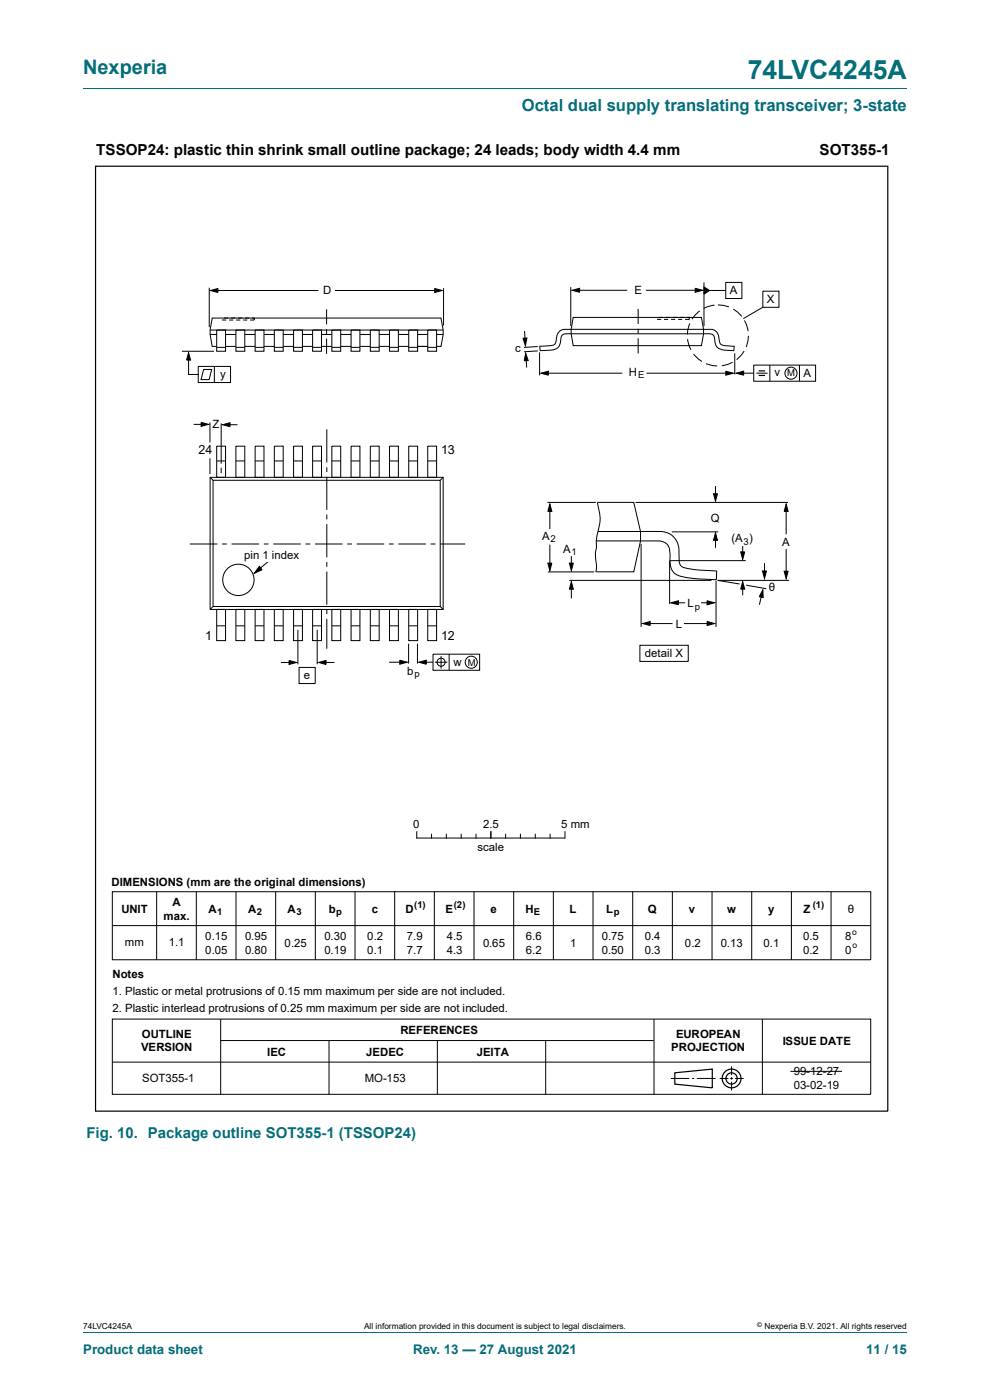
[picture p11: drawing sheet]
<svg xmlns="http://www.w3.org/2000/svg" width="210mm" height="297mm" viewBox="0 0 210 297" stroke-linecap="round" stroke-linejoin="round" font-family="sans-serif">
<path d="M17.6 18.8h174.8M17.6 282.6h174.8" fill="none" stroke="#036f7b" stroke-width=".21"/>
<g fill="none" stroke="#000" stroke-width=".21">
<path d="M149.3 59.9v9.3M153.9 59.9h3.5v3.4h-3.5zM38.6 74.5h6.8M40 74.8l.4 1.6h-.8zM40 75.4v4h2.1M42.1 77.7h6.8v3.5h-6.8zM43.2 78.4h1.7l-.5 2.1h-1.8zM44.4 61v8.4M44.6 70h49.4M44.6 71h1.4M44.6 61.6l1.6-.4v.9zM45.5 77.7v3.5"/>
<path d="M45.6 61.6h21.9M46 70h1.8v4.5h-1.8zM46 73.5h-1l-.4-2.6v-.9l.4-2.5h48.5l.5 2.5v1l-.5 2.5h-.9M46 73.7h1.9M47.2 67.8v.1h.8M47.5 67.5h.9M47.8 73.5h2.2M47.8 71h2.2M48.6 67.9h.9M49 67.5h.9M50 70h1.9v4.5h-1.9zM50.1 73.7h1.8"/>
<path d="M50.1 67.9h.9M50.5 67.5h.9M51.6 67.9h.9M51.9 73.5h2.2M51.9 71h2.2M52 67.5h.9M53.5 67.5h.4v.4h-.8M54.1 70h1.9v4.5h-1.9zM54.1 73.7h1.9M56 73.5h2.2M56 71h2.2M58.2 70h1.9v4.5h-1.9z"/>
<path d="M58.2 73.7h1.9M60.1 73.5h2.2M60.1 71h2.2M62.3 70h1.9v4.5h-1.9zM62.3 73.7h1.9M64.2 73.5h2.1M64.2 71h2.1M66.3 70h1.9v4.5h-1.9zM66.3 73.7h1.9M68.2 71h2.2M68.2 73.5h2.2M69.3 65.6v3.2"/>
<path d="M69.3 69.8v1M69.3 71.8v3.3M70.4 70h1.9v4.5h-1.9zM70.4 73.7h1.9M71.1 61.6h21.8M72.3 73.5h2.2M72.3 71h2.2M74.5 70h1.8v4.5h-1.8zM74.5 73.7h1.9M76.3 73.5h2.3M76.4 71h2.2M78.6 70h1.8v4.5h-1.8z"/>
<path d="M78.6 73.7h1.8M80.4 73.5h2.2M80.4 71h2.2M82.6 70h1.9v4.5h-1.9zM82.6 73.7h1.9M84.5 73.5h2.2M84.5 71h2.2M86.7 70h1.9v4.5h-1.9zM86.7 73.7h1.9M88.6 71h2.1M88.6 73.5h2.1M90.7 70h1.9v4.5h-1.9z"/>
<path d="M90.7 73.7h1.9M92.2 61.2l1.6 .4-1.6 .5zM92.6 71h1.4M94.1 61.1v8M110.9 71.7h.9l-.4 1.6zM111.3 70.2l.1 2.6M111.5 74.9l.5 1.6h-.8zM111.6 75.5l.1 2.5M114.1 73.5l-3 .2M114.1 74.4l-2.9 .2M114.5 74.8v4.8M114.5 73.5l2.4-.2a1.12 1.12 0 0 0 1.1-1.3 1.98 1.98 0 0 1 2.5-2.1h28.7a3.7 3.7 0 0 1 2.7 .4 4.4 4.4 0 0 1 .8 2.5 3.5 3.5 0 0 0 2.8 .6l.2 .1a.62 .62 0 0 1-.3 .9 5.7 5.7 0 0 1-3.2-.7l-.4-.5-.2-.9a1.22 1.22 0 0 0-1.4-1.5h-28.9a2.52 2.52 0 0 0-2.2 .5l-.1 .3a2.45 2.45 0 0 1-1.2 2.5l-1 .2-2.2 .1z"/>
<path d="M114.7 79.2l1.6-.5v.9zM115.5 79.2h16.5M121.1 60.9v8.3M121.4 61.6l1.5-.4v.8zM121.6 67.3h27.2l.4 2.6v.9l-.4 2.5h-27.2l-.4-2.5v-.9zM122.1 61.6h10.9M135.4 65.5v3.2M135.4 69.7v1.1M135.4 71.8v3.2M137 61.6h11.2M137.1 79.2h17.4M139.5 67.6v.2h.8"/>
<path d="M139.8 67.3h.9M140.9 67.8h.8M141.3 67.3h.9M142.3 67.8h.9M142.8 67.3h.9M143.8 67.8h.9M144.3 67.3h.8M145.7 67.3h.5v.5h-.9M145.9 71.9l.3 1.5 .4 .8M146.3 68.6l-.4 1.4-.1 .9M147.1 75.1l1 1 .8 .6M147.5 61.2l1.5 .4-1.5 .4z"/>
<path d="M148.4 66l-1.1 1-.5 .7M149.3 60.9l1.2 .7-1.2 .8zM149.8 77.1l1.3 .5h1M149.9 61.6h4M151.6 64.7l-1.6 .4-.7 .3M152.3 64.7l1.1 .1 1.2 .3M154 78.7l1.5 .5-1.5 .4zM155.4 76.8l-.9 .4-1.4 .4M155.5 65.6l1 .6 .8 .9M155.9 74.9v4.5M156.2 79.2l1.5-.5v.9zM157 79.2h2.9"/>
<path d="M157.8 74.5l-.6 .8-1 1M157.9 68l.5 .9 .3 1.3M158.8 71.2l-.1 1.1-.4 1.3M159.9 77.5h13.1v3.4h-13.1zM160.4 79.2h2.4M161.8 61.8h3.4v3.4h-3.4zM161.8 65.2l-4.1 2.4M163.3 77.5v3.4M169.6 77.5v3.4M41.1 90h2.5M42.7 89.6l1.6 .4-1.6 .4zM44.5 89.6v4.3"/>
<path d="M44.5 97.2v3.4M46 94.7h1.8v6.6h-1.8zM46 97.8h1.8M46.9 89.8v8.6M46.9 99.2v1.2M47.2 90.1l1.6-.4v.8zM47.8 90.1h2.6M50 94.7h1.9v6.6h-1.9zM50 97.8h1.9M54.1 94.7h1.9v6.6h-1.9zM54.1 97.8h1.9M58.2 94.7h1.9v6.6h-1.9z"/>
<path d="M58.2 97.8h1.9M62.3 94.7h1.9v6.6h-1.9zM62.3 97.8h1.9M66.3 94.7h1.9v6.6h-1.9zM66.3 97.8h1.9M69.3 91.1v7M69.3 99.1v1M70.4 94.7h1.9v6.6h-1.9zM70.4 97.8h1.9M74.5 94.7h1.8v6.6h-1.8zM74.5 97.8h1.8M78.6 94.7h1.8v6.6h-1.8z"/>
<path d="M78.6 97.8h1.8M82.6 94.7h1.9v6.6h-1.9zM82.6 97.8h1.9M86.7 94.7h1.9v6.6h-1.9zM86.7 97.8h1.9M90.7 94.7h1.9v6.6h-1.9zM90.7 97.8h1.9M40.3 115.4h5.8M44.6 101.3h49.4v28h-49.4zM44.6 101.3l.6 .6M45.2 101.9h48.2v26.8h-48.2zM47.1 115.4h1"/>
<path d="M49.1 115.4h5.9M56 115.4h1M56.8 119.2l-2.5 2.1M58 115.4h5.8M64.8 115.4h1M66.8 115.4h5.8M69.3 101.1v7.1M69.3 109.2v1M69.3 111.2v7M69.3 119.2v1M73.7 115.4h1M75.7 115.4h5.8"/>
<path d="M82.5 115.4h1M84.5 115.4h5.8M91.4 115.4h1M93.4 115.4h5.3M94 101.3l-.6 .6M116.1 106.6h10.3M116.2 119.5h.9l-.5 1.5zM116.6 106.9l.5 1.6h-.9zM116.6 107.5v4.7M116.6 115.5v4.8M120.8 119.5h.8l-.4 1.5zM121.2 118v2.6"/>
<path d="M126.7 106.6h7.7l1.5 6.2v2l-1.5 6.5h-8l.1-1.2a8.6 8.6 0 0 1 0-4.1v-1.3a20.5 20.5 0 0 0 .7-5.6zM126.8 112.8l10-.1a13.5 13.5 0 0 1 5 .4 4.2 4.2 0 0 1 2.2 4.4v.7a1.99 1.99 0 0 0 .9 2.1 34.9 34.9 0 0 0 7.1 .9v1.6a26.1 26.1 0 0 1-6.6-.3 3.2 3.2 0 0 1-3.3-3.9v-.7a2.47 2.47 0 0 0-2-3.1l-13.6-.1M134.8 106.6h32.3M136 115.4v17.6M142 118.9h16.2M142 119v9.2M142.5 112.8h9.9M151.3 104.7h.9l-.4 1.6zM151.8 113l.4 1.6h-.9zM151.8 103.1v2.4M151.8 113.8v2.4M157.1 117.1h.9l-.5 1.6z"/>
<path d="M157.5 115.8v1.9M162.2 119.4v2.6M166.8 106.9l.4 1.6h-.9zM166.8 108v5.3M166.8 116.5v5.2M45.2 128.7l-.6 .6M46 129.3h1.8v6.6h-1.8zM46 132.8h1.8M50 129.3h1.9v6.6h-1.9zM50 132.8h1.9M54.1 129.3h1.9v6.6h-1.9zM54.1 132.8h1.9"/>
<path d="M55 120.1l.6 .8-1.6 .7zM58.2 129.3h1.9v6.6h-1.9zM58.2 132.8h1.9M62.3 129.3h1.9v6.6h-1.9zM62.3 132.8h1.9M63.2 133.6v7.3M66.3 129.3h1.9v6.6h-1.9zM66.3 132.8h1.9M67.3 133.6v7.3M69.3 121.2v7.1M69.3 129.3v1M69.3 131.3v6.3"/>
<path d="M70.4 129.3h1.9v6.6h-1.9zM70.4 132.8h1.9M74.5 129.3h1.8v6.6h-1.8zM74.5 132.8h1.8M78.6 129.3h1.8v6.6h-1.8zM78.6 132.8h1.8M82.6 129.3h1.9v6.6h-1.9zM82.6 132.8h1.9M86.7 136.5v4.3M86.7 129.3h1.9v6.6h-1.9zM86.7 132.8h1.9M88.6 136.5v4.3"/>
<path d="M90.7 129.3h1.9v6.6h-1.9zM90.7 132.8h1.9M91.9 138.8h9.8v3.4h-9.8zM93.4 128.7l.6 .6M93.6 139.2v2.6M95.3 138.8v3.4M116.2 121.3h9.8M120.8 123.1h30.1M121.2 123.4l.4 1.6h-.8zM121.2 124.4v2.5M135.7 136.9h10.3v3.4h-10.3zM136.3 132.3l1.6-.5v.9z"/>
<path d="M137 132.3h5.7M142.3 127.9l1.6-.5v.9zM143.2 127.9h2.1M145.1 132.3h5.7M148.7 127.9h1.8M150 127.4l1.6 .5-1.6 .4zM150 131.8l1.6 .5-1.6 .4zM151.9 123.2v9.8M157.5 123.4l.5 1.6h-.9zM157.5 124.4v1.9M158.3 124.1l4.3 .8M161.7 125.7l-.6 2.6"/>
<path d="M161.7 121.1h.9l-.4 1.6zM161.8 125.1l.1 1.7-.8-.2zM166.3 121.2h.9l-.4 1.6zM167.4 123.1h-15.2l4.7 .8M59.6 140.5h2.6M61.3 140.1l1.6 .4-1.6 .5zM63.4 141.6h3.5v3.4h-3.5zM67.6 140.5l1.6-.4v.9zM68.4 140.5h2.5M82.5 140.5h3.1M84.8 140.1l1.6 .4-1.6 .4zM88.8 140.5l1.6-.4v.8z"/>
<path d="M89.7 140.5h2.2M92.3 140.5h2.6M88.4 176.4v1.4M88.5 177.8h31.2M91.5 177v.8M94.7 177v.8M97.8 177v.8M101 177v.8M104.1 176.4v1.4M107.3 177v.8M110.4 177v.8M113.5 177v.8"/>
<path d="M116.7 177v.8M119.8 176.4v1.4M23.8 189.2h160.9v14.4h-160.9zM23.9 196.4h160.8M33.2 189.2v14.4M41.6 189.2v14.4M50.1 189.2v14.4M58.5 189.2v14.4M66.9 189.2v14.4M75.3 189.2v14.4M83.7 189.1v14.5M92.1 189.2v14.4"/>
<path d="M100.5 189.2v14.4M109 189.2v14.4M117.4 189.2v14.4M125.8 189.2v14.4M134.2 189.2v14.4M142.6 189.2v14.4M151 189.2v14.4M159.5 189.1v14.5M167.9 189.2v14.4M176.3 189.2v14.4M23.8 216.2h160.9v16h-160.9zM46.8 216.2v16"/>
<path d="M138.7 216.2v16M161.7 216.2v16M23.8 225.3h160.9M46.8 220.7h91.8M69.8 220.7v11.5M92.8 220.7v11.5M115.8 220.7v11.5M142.3 228.8h3.9M146.8 228.8h.4M147.8 228.8h4M152.7 228.8h1.8M154.9 228.8h.6"/>
<path d="M155.2 226.2v1.9M155.2 228.5v.5M155.2 229.5v1.8M155.9 228.8h1.9M167.6 227.3h11"/>
<circle cx="167.8" cy="79.2" r="1.28"/>
<circle cx="50.6" cy="123" r="3.3"/>
<circle cx="93.6" cy="140.5" r=".86"/>
<circle cx="100" cy="140.5" r="1.28"/>
</g>
<g fill="none" stroke="#000" stroke-width=".25">
<path d="M20.3 35.3h168v200.4h-168zM160.9 78.7h1.4M160.9 79.7h1.4M143.1 227.6l8-.8v4l-8-.8z"/>
<circle cx="155.2" cy="228.8" r="1.2"/>
<circle cx="155.2" cy="228.8" r="1.99"/>
</g>
<g fill="#000">
<path d="M40 74.8l.4 1.6h-.8zM44.6 61.6l1.6-.4v.9zM92.2 61.2l1.6 .4-1.6 .5zM110.9 71.7h.9l-.4 1.6zM111.5 74.9l.5 1.6h-.8zM114.7 79.2l1.6-.5v.9zM121.4 61.6l1.5-.4v.8zM147.5 61.2l1.5 .4-1.5 .4zM149.3 60.9l1.2 .7-1.2 .8zM154 78.7l1.5 .5-1.5 .4zM156.2 79.2l1.5-.5v.9zM42.7 89.6l1.6 .4-1.6 .4z"/>
<path d="M47.2 90.1l1.6-.4v.8zM116.6 106.9l.5 1.6h-.9zM116.2 119.5h.9l-.5 1.5zM120.8 119.5h.8l-.4 1.5zM151.8 113l.4 1.6h-.9zM151.3 104.7h.9l-.4 1.6zM157.1 117.1h.9l-.5 1.6zM166.8 106.9l.4 1.6h-.9zM55 120.1l.6 .8-1.6 .7zM121.2 123.4l.4 1.6h-.8zM136.3 132.3l1.6-.5v.9zM142.3 127.9l1.6-.5v.9z"/>
<path d="M150 127.4l1.6 .5-1.6 .4zM150 131.8l1.6 .5-1.6 .4zM157.5 123.4l.5 1.6h-.9zM161.8 125.1l.1 1.7-.8-.2zM161.7 121.1h.9l-.4 1.6zM166.3 121.2h.9l-.4 1.6zM61.3 140.1l1.6 .4-1.6 .5zM67.6 140.5l1.6-.4v.9zM84.8 140.1l1.6 .4-1.6 .4zM88.8 140.5l1.6-.4v.8z"/>
</g>
<text font-size="5.6" fill="#036f7b" x="158.6" y="16.8">74LVC4245A</text>
<text font-size="4.2" fill="#036f7b" x="17.6" y="15.6">Nexperia</text>
<text font-size="3.5" fill="#036f7b" x="110.7" y="23.7">Octal dual supply translating transceiver; 3-state</text>
<g font-size="3.2">
<text x="20.4" y="32.9">TSSOP24: plastic thin shrink small outline package; 24 leads; body width 4.4 mm</text>
<text x="173.8" y="32.9">SOT355-1</text>
</g>
<text font-size="3.2" fill="#036f7b" x="18.3" y="241.4">Fig. 10. Package outline SOT355-1 (TSSOP24)</text>
<g font-size="2.8" fill="#036f7b">
<text x="17.6" y="287.2">Product data sheet</text>
<text x="87.6" y="287.2">Rev. 13 — 27 August 2021</text>
<text x="183.7" y="287.2">11 / 15</text>
</g>
<g font-size="2.7">
<text x="42.1" y="96.4">24</text>
<text x="93.6" y="96.3">13</text>
<text x="43.5" y="135.9">1</text>
<text x="93.6" y="135.9">12</text>
</g>
<g font-size="2.4">
<text x="68.5" y="62.4">D</text>
<text x="134.6" y="62.4">E</text>
<text x="154.8" y="62.4">A</text>
<text x="162.7" y="64.4">X</text>
<text x="109.3" y="74.8">c</text>
<text x="46.7" y="80.1">y</text>
<text x="133.4" y="79.7">H</text>
<text x="164.3" y="79.8">v</text>
<text x="170.5" y="80">A</text>
<text x="45.1" y="90.7">Z</text>
<text x="150.8" y="110.7">Q</text>
<text x="51.8" y="118.5">pin 1 index</text>
<text x="115" y="114.5">A</text>
<text x="119.5" y="117.3">A</text>
<text x="155.2" y="115">(A )</text>
<text x="165.9" y="115.9">A</text>
<text x="163.1" y="125.3">θ</text>
<text x="145.8" y="128.9">L</text>
<text x="143.4" y="133.1">L</text>
<text x="64.5" y="144">e</text>
<text x="86.4" y="143.1">b</text>
<text x="96.2" y="141.2">w</text>
<text x="136.8" y="139.5">detail X</text>
<text x="87.7" y="175.7">0</text>
<text x="102.5" y="175.7">2.5</text>
<text x="119" y="175.7">5 mm</text>
<text x="101.3" y="180.4">scale</text>
<text x="23.7" y="188">DIMENSIONS (mm are the original dimensions)</text>
<text x="25.7" y="193.6">UNIT</text>
<text x="34.7" y="195.1">max.</text>
<text x="36.6" y="192.2">A</text>
<text x="44.2" y="193.6">A</text>
<text x="52.6" y="193.6">A</text>
<text x="61" y="193.6">A</text>
<text x="69.8" y="193.6">b</text>
<text x="78.9" y="193.6">c</text>
<text x="86" y="193.6">D</text>
<text x="94.5" y="193.6">E</text>
<text x="104" y="193.6">e</text>
<text x="111.5" y="193.6">H</text>
<text x="120.8" y="193.6">L</text>
<text x="128.6" y="193.6">L</text>
<text x="137.4" y="193.6">Q</text>
<text x="146.1" y="193.6">v</text>
<text x="154.3" y="193.6">w</text>
<text x="163" y="193.6">y</text>
<text x="170.5" y="193.6">Z</text>
<text x="179.9" y="193.6">θ</text>
<text x="26.5" y="200.6">mm</text>
<text x="35.8" y="200.8">1.1</text>
<text x="43.5" y="199.4">0.15</text>
<text x="43.5" y="202.3">0.05</text>
<text x="52" y="199.4">0.95</text>
<text x="52" y="202.3">0.80</text>
<text x="60.4" y="200.9">0.25</text>
<text x="68.8" y="199.4">0.30</text>
<text x="68.8" y="202.3">0.19</text>
<text x="77.9" y="199.4">0.2</text>
<text x="77.9" y="202.3">0.1</text>
<text x="86.3" y="199.4">7.9</text>
<text x="86.3" y="202.3">7.7</text>
<text x="94.8" y="199.4">4.5</text>
<text x="94.8" y="202.3">4.3</text>
<text x="102.5" y="200.8">0.65</text>
<text x="111.5" y="199.4">6.6</text>
<text x="111.5" y="202.3">6.2</text>
<text x="120.9" y="200.8">1</text>
<text x="127.7" y="199.4">0.75</text>
<text x="127.7" y="202.3">0.50</text>
<text x="136.8" y="199.4">0.4</text>
<text x="136.8" y="202.3">0.3</text>
<text x="145.3" y="200.8">0.2</text>
<text x="152.9" y="200.8">0.13</text>
<text x="162" y="200.8">0.1</text>
<text x="170.4" y="199.4">0.5</text>
<text x="170.4" y="202.3">0.2</text>
<text x="179.3" y="199.4">8</text>
<text x="179.3" y="202.3">0</text>
<text x="23.8" y="207.4">Notes</text>
<text x="23.8" y="211">1. Plastic or metal protrusions of 0.15 mm maximum per side are not included.</text>
<text x="23.8" y="214.7">2. Plastic interlead protrusions of 0.25 mm maximum per side are not included.</text>
<text x="30.1" y="220.1">OUTLINE</text>
<text x="84.9" y="219.4">REFERENCES</text>
<text x="143.4" y="220.1">EUROPEAN</text>
<text x="166" y="221.6">ISSUE DATE</text>
<text x="29.9" y="223">VERSION</text>
<text x="56.7" y="224">IEC</text>
<text x="77.7" y="224">JEDEC</text>
<text x="101.1" y="224">JEITA</text>
<text x="142.4" y="223">PROJECTION</text>
<text x="30.1" y="229.6">SOT355-1</text>
<text x="77.4" y="229.6">MO-153</text>
<text x="168.4" y="228.1">99-12-27</text>
<text x="168.4" y="231">03-02-19</text>
</g>
<g font-size="2">
<text x="135.3" y="80.2">E</text>
<text x="167" y="79.8">M</text>
<text x="116.8" y="115">2</text>
<text x="121.3" y="117.8">1</text>
<text x="157.7" y="115.5">3</text>
<text x="147.4" y="129.3">p</text>
<text x="87.9" y="143.5">p</text>
<text x="99.2" y="141.2">M</text>
<text x="46.1" y="194.2">1</text>
<text x="54.5" y="194.2">2</text>
<text x="62.9" y="194.2">3</text>
<text x="71.3" y="194.2">p</text>
<text x="87.9" y="192.7">(1)</text>
<text x="96.3" y="192.7">(2)</text>
<text x="113.3" y="194.2">E</text>
<text x="130.2" y="194.2">p</text>
<text x="172.4" y="192.7">(1)</text>
</g>
<g font-size="1.8">
<text x="180.8" y="198.3">o</text>
<text x="180.8" y="201.2">o</text>
<text x="17.6" y="282">74LVC4245A</text>
<text x="77.2" y="282">All information provided in this document is subject to legal disclaimers.</text>
<text x="162.2" y="282">Nexperia B.V. 2021. All rights reserved</text>
</g>
<text font-size="1.4" x="160.6" y="281.6">©</text>
</svg>
